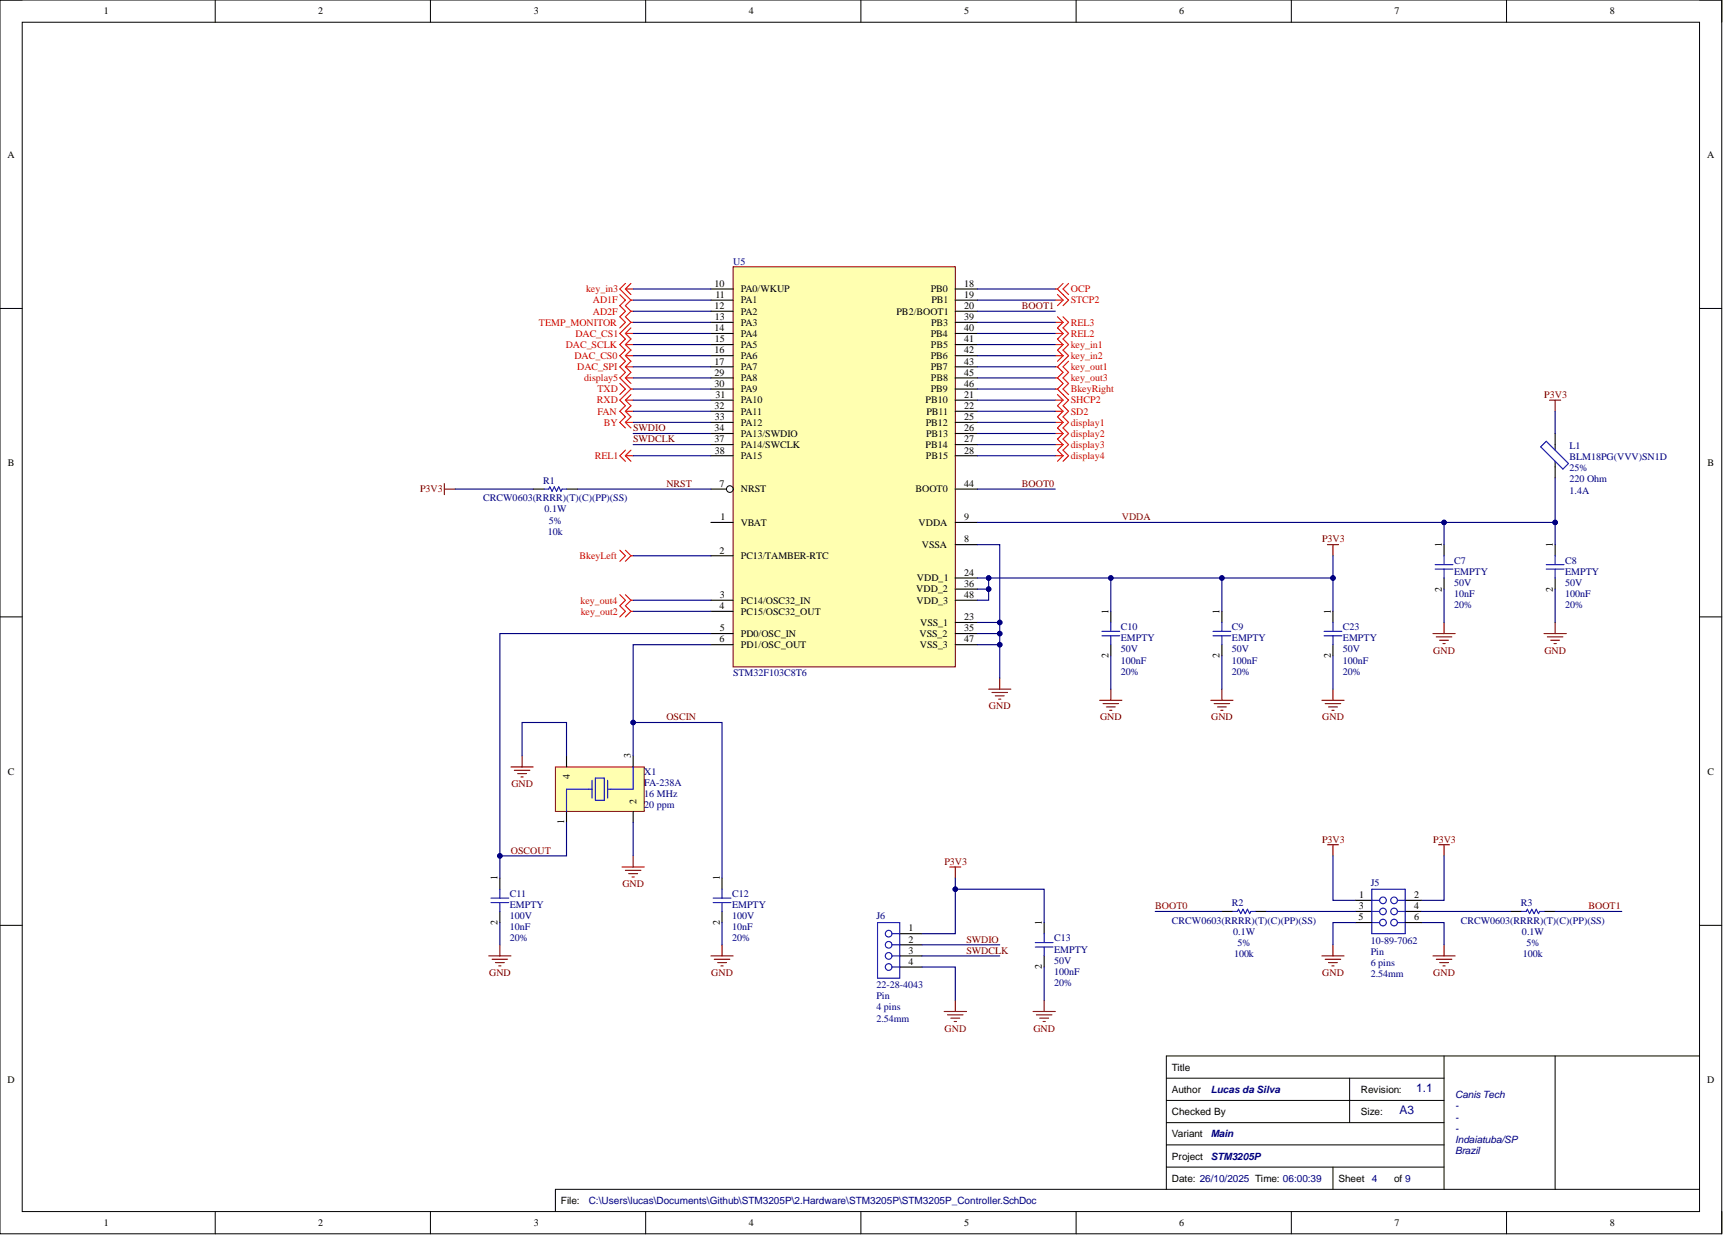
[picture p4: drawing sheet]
<svg xmlns="http://www.w3.org/2000/svg" width="393mm" height="282mm" viewBox="0 0 393 282" stroke-linecap="round" stroke-linejoin="round" font-family="sans-serif">
<g fill="none" stroke="#000" stroke-width=".23">
<path d="M0 0h393.1v281.6h-393.1zM0 0h5.1M5.1 5.1h382.9v271.4h-382.9zM49.1 0v5.1M98.3 0v5.1M147.4 0v5.1M196.5 0v5.1M245.7 0v5.1M294.8 0v5.1M343.9 0v5.1M388 0h5.1v5.1M0 70.4h5.1"/>
<path d="M388 70.4h5.1M0 140.8h5.1M388 140.8h5.1M0 211.2h5.1M388 211.2h5.1M266.3 246.1h63.4M266.3 251.2h63.4M266.3 256.2h63.4M308.1 246.1v10.1M329.7 241v30.4M355 241v30.4M388 241h-121.7v30.4"/>
<path d="M49.1 276.5v5.1M98.3 276.5v5.1M147.4 276.5v5.1M196.5 276.5v5.1M245.7 276.5v5.1M266.3 266.4h63.4M266.3 261.3h63.4M294.8 276.5v5.1M304.3 266.4v5M343.9 276.5v5.1M388 271.4h-261.2v5.1M393.1 276.5v5.1"/>
</g>
<path d="M167.4 60.9h50.7v91.3h-50.7z" fill-rule="evenodd" fill="#ffffb0"/>
<path d="M167.4 60.9h50.7v91.3h-50.7z" fill="none" stroke="#800000" stroke-width=".23"/>
<path d="M162.3 66h5.1M162.3 111.6h5.1" fill="none" stroke="#000" stroke-width=".25"/>
<circle cx="166.6" cy="111.6" r=".76" fill="#f8fcff"/>
<circle cx="166.6" cy="111.6" r=".76" fill="none" stroke="#000" stroke-width=".23"/>
<g fill="none" stroke="#000" stroke-width=".25">
<path d="M162.3 68.5h5.1M162.3 71h5.1M162.3 73.6h5.1M162.3 76.1h5.1M162.3 78.6h5.1M218.1 68.5h5.1M218.1 71h5.1M218.1 73.6h5.1M218.1 76.1h5.1M218.1 78.6h5.1M218.1 66h5.1M162.3 81.2h5.1"/>
<path d="M162.3 83.7h5.1M162.3 86.3h5.1M162.3 93.9h5.1M162.3 96.4h5.1M162.3 98.9h5.1M162.3 88.8h5.1M162.3 91.3h5.1M218.1 81.2h5.1M218.1 83.7h5.1M218.1 86.3h5.1M218.1 93.9h5.1M218.1 96.4h5.1"/>
<path d="M218.1 98.9h5.1M218.1 88.8h5.1M218.1 91.3h5.1M162.3 101.5h5.1M162.3 104h5.1M162.3 119.2h5.1M218.1 101.5h5.1M218.1 104h5.1M218.1 119.2h5.1M218.1 111.6h5.1M162.3 137h5.1M162.3 126.8h5.1"/>
<path d="M162.3 139.5h5.1M218.1 131.9h5.1M218.1 134.5h5.1M218.1 137h5.1M218.1 124.3h5.1M162.3 144.6h5.1M162.3 147.1h5.1M218.1 142.1h5.1M218.1 144.6h5.1M218.1 147.1h5.1"/>
</g>
<path d="M126.8 175h20.3v10.2h-20.3z" fill-rule="evenodd" fill="#ffffb0"/>
<path d="M126.8 175h20.3v10.2h-20.3z" fill="none" stroke="#800000" stroke-width=".23"/>
<g fill="none" stroke="#000" stroke-width=".25">
<path d="M355 98.9v3.8M121.7 111.6h2.6M129.3 111.6h2.6M355 105.3v3.8M253.6 139.5v2.6M278.9 139.5v2.6M304.3 139.5v2.6M329.7 124.3v2.5M329.7 131.9v2.6M355 124.3v2.5M355 131.9v2.6M253.6 147.1v2.6"/>
<path d="M278.9 147.1v2.6M304.3 147.1v2.6M129.3 172.5v2.5M144.5 172.5v2.5M129.3 185.2v2.5M144.5 185.2v2.5M114.1 200.4v2.6M114.1 208v2.6M164.8 200.4v2.6M164.8 208v2.6M205.4 215.6h5.1M205.4 213.1h5.1"/>
<path d="M205.4 218.2h5.1M238.4 210.6v2.5M238.4 218.2v2.5M278.9 208h2.6M286.6 208h2.5M309.4 208h3.8M309.4 205.5h3.8M309.4 210.6h3.8M320.8 208h3.8M320.8 205.5h3.8M320.8 210.6h3.8M344.9 208h2.5"/>
<path d="M352.5 208h2.5M205.4 220.7h5.1"/>
</g>
<g fill="none" stroke="#00f" stroke-width=".25">
<path d="M124.3 111.6h1l.2-.5 .5 1 .5-1 .5 1 .6-1 .5 1 .2-.5h1M353 100.7l5.1 5.1-1.3 1.3-5.1-5.1zM327.6 129.9h4.1M327.6 128.9h4.1M329.7 126.8v2.1M329.7 129.9v2M353 129.9h4.1M353 128.9h4.1M355 126.8v2.1M355 129.9v2M251.6 145.1h4M251.6 144.1h4"/>
<path d="M253.6 142.1v2M253.6 145.1v2M276.9 145.1h4.1M276.9 144.1h4.1M278.9 142.1v2M278.9 145.1v2M302.3 145.1h4M302.3 144.1h4M304.3 142.1v2M304.3 145.1v2M135.2 178.1v4.1M135.9 177.6h2.1v5.1h-2.1z"/>
<path d="M138.7 178.1v4.1M144.5 175v5.1h-5.8M135.2 180.1h-5.9v5.1M112.1 206h4M112.1 205h4M114.1 203v2M114.1 206v2M162.8 206h4.1M162.8 205h4.1M164.8 203v2M164.8 206v2M200.3 210.6h5.1v12.6h-5.1z"/>
<path d="M203.6 213.1h1.8M203.6 215.6h1.8M203.6 218.2h1.8M236.3 216.1h4.1M236.3 215.1h4.1M238.4 213.1v2M238.4 216.1v2.1M281.5 208h1l.3-.5 .5 1 .5-1 .5 1 .5-1 .5 1 .2-.5h1.1M313.2 208h1.8M313.2 205.5h1.8M313.2 203h7.6v10.1h-7.6zM313.2 210.6h1.8"/>
<path d="M319 208h1.8M319 205.5h1.8M319 210.6h1.8M347.4 208h1l.3-.5 .5 1 .5-1 .5 1 .5-1 .5 1 .3-.5h1M203.6 220.7h1.8"/>
<circle cx="202.9" cy="218.2" r=".76"/>
<circle cx="202.9" cy="213.1" r=".76"/>
<circle cx="202.9" cy="215.6" r=".76"/>
<circle cx="315.7" cy="208" r=".76"/>
<circle cx="315.7" cy="205.5" r=".76"/>
<circle cx="315.7" cy="210.6" r=".76"/>
<circle cx="318.3" cy="208" r=".76"/>
<circle cx="318.3" cy="205.5" r=".76"/>
<circle cx="318.3" cy="210.6" r=".76"/>
<circle cx="202.9" cy="220.7" r=".76"/>
</g>
<g fill="none" stroke="#800000" stroke-width=".25">
<path d="M353.8 91.3h2.5M355 91.3v2.6M101.4 110.4v2.5M101.4 111.6h2.6M303 124.3h2.6M304.3 124.3v2.5M225.7 157.3h5.1M226.5 158.1h3.5M227.2 158.8h2M228 159.6h.5M228.2 154.8v2.5M251.1 159.8h5"/>
<path d="M253.6 157.3v2.5M276.4 159.8h5.1M278.9 157.3v2.5M301.8 159.8h5M304.3 157.3v2.5M327.1 144.6h5.1M327.9 145.4h3.5M328.7 146.1h2M329.4 146.9h.5M329.7 142.1v2.5M352.5 144.6h5.1M353.2 145.4h3.6"/>
<path d="M354 146.1h2M354.8 146.9h.5M355 142.1v2.5M116.7 175h5M117.4 175.8h3.6M118.2 176.6h2M118.9 177.3h.5M119.2 172.5v2.5M251.8 160.6h3.6M252.6 161.3h2M253.3 162.1h.5M277.2 160.6h3.5"/>
<path d="M277.9 161.3h2.1M278.7 162.1h.5M302.5 160.6h3.6M303.3 161.3h2M304.1 162.1h.5M142 197.9h5.1M142.8 198.6h3.5M143.5 199.4h2.1M144.5 195.3v2.6M216.8 197.9h2.6M218.1 197.9v2.5M303 192.8h2.6"/>
<path d="M304.3 192.8v2.5M328.4 192.8h2.5M329.7 192.8v2.5M111.6 218.2h5.1M112.3 218.9h3.6M113.1 219.7h2M114.1 215.6v2.6M144.3 200.2h.5M162.3 218.2h5.1M163.1 218.9h3.5M163.8 219.7h2M164.8 215.6v2.6"/>
<path d="M301.8 218.2h5M302.5 218.9h3.6M303.3 219.7h2M304.3 215.6v2.6M327.1 218.2h5.1M327.9 218.9h3.5M328.7 219.7h2M329.7 215.6v2.6M113.9 220.5h.5M164.6 220.5h.5M215.6 230.9h5M216.3 231.6h3.6"/>
<path d="M217.1 232.4h2M217.8 233.1h.5M218.1 228.3v2.6M235.8 230.9h5.1M236.6 231.6h3.5M237.4 232.4h2M238.1 233.1h.5M238.4 228.3v2.6M304.1 220.5h.5M329.4 220.5h.5"/>
</g>
<g fill="none" stroke="#f00" stroke-width=".25">
<path d="M141.5 67.2l1.3 1.3-1.3 1.3 1.3 1.2-1.3 1.3 1.3 1.3-1.3 1.2M142.8 66h1.7M142.8 66l1.2 1.2M142.8 64.7l-1.3 1.3 2.5 2.5M142.8 78.6l1.2 1.3-1.2 1.3M142.8 76.1l1.2 1.3-1.2 1.2M142.8 78.6h1.7M142.8 76.1h1.7M144 73.6l-2.5 2.5 1.3 1.3-1.3 1.2 1.3 1.3-1.3 1.3 1.3 1.3-1.3 1.2 1.3 1.3-1.3 1.3 2.5 2.5M144 68.5h.5M144 64.7l-1.2 1.3M144 74.8l-1.2 1.3"/>
<path d="M144 68.5l-1.2 1.3 1.2 1.2M144 71l-1.2 1.3 1.2 1.3M144 71h.5M144 73.6h.5M240.9 66h.5M240.9 68.5h1.8M240.9 78.6h1.8M240.9 76.1h1.8M240.9 73.6h1.8M241.4 66l2.6 2.5-1.3 1.3M241.4 67.2l1.3 1.3M241.4 72.3l1.3 1.3"/>
<path d="M242.7 64.7l-1.3 1.3M242.7 68.5l-1.3 1.3M242.7 78.6l-1.3 1.3 1.3 1.3M242.7 72.3l1.3 1.3-1.3 1.2 1.3 1.3-1.3 1.3 1.3 1.2-1.3 1.3 1.3 1.3-2.6 2.5M242.7 76.1l-1.3 1.3 1.3 1.2M242.7 73.6l-1.3 1.2 1.3 1.3M244 64.7l-1.3 1.3 1.3 1.2M141.5 87.5l1.3 1.3-1.3 1.3M142.8 93.9l1.2 1.2-1.2 1.3M142.8 91.3l1.2 1.3-1.2 1.3M142.8 93.9h1.7M142.8 91.3h1.7"/>
<path d="M142.8 96.4h1.7M142.8 86.3l1.2 1.2M142.8 83.7l1.2 1.3-1.2 1.3M142.8 86.3h1.7M142.8 81.2h1.7M142.8 83.7h1.7M142.8 81.2l1.2 1.3-1.2 1.2M142.8 96.4l1.2 1.3M144 88.8l-2.5 2.5 1.3 1.3-1.3 1.3 1.3 1.2-1.3 1.3 1.3 1.3M144 88.8h.5M144 90.1l-1.2 1.2M240.9 93.9h1.8"/>
<path d="M240.9 88.8h.5M240.9 91.3h1.8M240.9 96.4h1.8M240.9 98.9h1.8M240.9 86.3h.5M240.9 81.2h1.8M240.9 83.7h.5M241.4 90.1l1.3 1.2M241.4 88.8l2.6 2.5-1.3 1.3 1.3 1.3-1.3 1.2 1.3 1.3-1.3 1.3 1.3 1.2-1.3 1.3 1.3 1.3-1.3 1.2 1.3 1.3-1.3 1.3M241.4 83.7l1.3 1.3-1.3 1.3M241.4 86.3l1.3 1.2-1.3 1.3M242.7 91.3l-1.3 1.3 1.3 1.3"/>
<path d="M242.7 93.9l-1.3 1.2 1.3 1.3M242.7 96.4l-1.3 1.3 1.3 1.2M242.7 98.9l-1.3 1.3 1.3 1.3M242.7 81.2l-1.3 1.3M244 82.5l-1.3 1.2 1.3 1.3-1.3 1.3 1.3 1.2-1.3 1.3 1.3 1.3M142.8 104h1.7M142.8 104l1.2 1.3M142.8 102.7l-1.3 1.3 1.3 1.3M144 102.7l-1.2 1.3M240.9 101.5h1.8M240.9 104h1.8M242.7 101.5l-1.3 1.2 1.3 1.3"/>
<path d="M242.7 104l-1.3 1.3M141.5 135.7l1.3 1.3-1.3 1.3 1.3 1.2-1.3 1.3M141.5 125.6l1.3 1.2-1.3 1.3M142.8 135.7l1.2 1.3M142.8 125.6l1.2 1.2M144 139.5l-1.2 1.3M144 137l-1.2 1.3 1.2 1.2M144 139.5h.5M144 137h.5M144 126.8l-1.2 1.3M144 126.8h.5"/>
</g>
<path d="M355 109.1v10.1" fill="none" stroke="#000080" stroke-width=".25"/>
<circle cx="355" cy="119.2" r=".51" fill="#000080"/>
<circle cx="355" cy="119.2" r=".51" fill="none" stroke="#000080" stroke-width=".23"/>
<path d="M104 111.6h17.7M162.3 144.6h-48.2v50.7h15.2v-7.6" fill="none" stroke="#000080" stroke-width=".25"/>
<circle cx="114.1" cy="195.3" r=".51" fill="#000080"/>
<circle cx="114.1" cy="195.3" r=".51" fill="none" stroke="#000080" stroke-width=".23"/>
<path d="M131.9 111.6h30.4M119.2 172.5v-7.6h10.1v7.6M144.5 164.9h20.3v35.5" fill="none" stroke="#000080" stroke-width=".25"/>
<circle cx="144.5" cy="164.9" r=".51" fill="#000080"/>
<circle cx="144.5" cy="164.9" r=".51" fill="none" stroke="#000080" stroke-width=".23"/>
<path d="M162.3 147.1h-17.8v25.4" fill="none" stroke="#000080" stroke-width=".25"/>
<circle cx="144.5" cy="164.9" r=".51" fill="#000080"/>
<circle cx="144.5" cy="164.9" r=".51" fill="none" stroke="#000080" stroke-width=".23"/>
<g fill="none" stroke="#000080" stroke-width=".25">
<path d="M144.5 78.6h17.8M144.5 76.1h17.8M144.5 73.6h17.8M144.5 71h17.8M144.5 68.5h17.8M144.5 66h17.8M144.5 98.9h17.8M144.5 93.9h17.8M144.5 91.3h17.8M144.5 88.8h17.8M144.5 86.3h17.8M144.5 83.7h17.8"/>
<path d="M144.5 81.2h17.8M144.5 101.5h17.8M144.5 139.5h17.8M144.5 137h17.8M144.5 126.8h17.8M210.5 218.2h17.7M210.5 215.6h17.7M238.4 210.6v-7.6h-20.3v10.1h-7.6M210.5 220.7h7.6v7.6"/>
</g>
<circle cx="218.1" cy="203" r=".51" fill="#000080"/>
<circle cx="218.1" cy="203" r=".51" fill="none" stroke="#000080" stroke-width=".23"/>
<path d="M223.2 147.1h5" fill="none" stroke="#000080" stroke-width=".25"/>
<circle cx="228.2" cy="147.1" r=".51" fill="#000080"/>
<circle cx="228.2" cy="147.1" r=".51" fill="none" stroke="#000080" stroke-width=".23"/>
<path d="M223.2 144.6h5" fill="none" stroke="#000080" stroke-width=".25"/>
<circle cx="228.2" cy="144.6" r=".51" fill="#000080"/>
<circle cx="228.2" cy="144.6" r=".51" fill="none" stroke="#000080" stroke-width=".23"/>
<path d="M223.2 142.1h5" fill="none" stroke="#000080" stroke-width=".25"/>
<circle cx="228.2" cy="142.1" r=".51" fill="#000080"/>
<circle cx="228.2" cy="142.1" r=".51" fill="none" stroke="#000080" stroke-width=".23"/>
<path d="M223.2 131.9h2.5v5.1h-2.5" fill="none" stroke="#000080" stroke-width=".25"/>
<circle cx="225.7" cy="134.5" r=".51" fill="#000080"/>
<circle cx="225.7" cy="134.5" r=".51" fill="none" stroke="#000080" stroke-width=".23"/>
<circle cx="225.7" cy="131.9" r=".51" fill="#000080"/>
<circle cx="225.7" cy="131.9" r=".51" fill="none" stroke="#000080" stroke-width=".23"/>
<path d="M223.2 134.5h2.5" fill="none" stroke="#000080" stroke-width=".25"/>
<circle cx="225.7" cy="134.5" r=".51" fill="#000080"/>
<circle cx="225.7" cy="134.5" r=".51" fill="none" stroke="#000080" stroke-width=".23"/>
<path d="M223.2 124.3h5v30.5" fill="none" stroke="#000080" stroke-width=".25"/>
<circle cx="228.2" cy="147.1" r=".51" fill="#000080"/>
<circle cx="228.2" cy="147.1" r=".51" fill="none" stroke="#000080" stroke-width=".23"/>
<circle cx="228.2" cy="144.6" r=".51" fill="#000080"/>
<circle cx="228.2" cy="144.6" r=".51" fill="none" stroke="#000080" stroke-width=".23"/>
<circle cx="228.2" cy="142.1" r=".51" fill="#000080"/>
<circle cx="228.2" cy="142.1" r=".51" fill="none" stroke="#000080" stroke-width=".23"/>
<path d="M223.2 119.2h131.8v5.1" fill="none" stroke="#000080" stroke-width=".25"/>
<circle cx="329.7" cy="119.2" r=".51" fill="#000080"/>
<circle cx="329.7" cy="119.2" r=".51" fill="none" stroke="#000080" stroke-width=".23"/>
<circle cx="355" cy="119.2" r=".51" fill="#000080"/>
<circle cx="355" cy="119.2" r=".51" fill="none" stroke="#000080" stroke-width=".23"/>
<g fill="none" stroke="#000080" stroke-width=".25">
<path d="M223.2 78.6h17.7M223.2 71h17.7M223.2 68.5h17.7M223.2 66h17.7M223.2 98.9h17.7M223.2 96.4h17.7M223.2 93.9h17.7M223.2 91.3h17.7M223.2 88.8h17.7M223.2 86.3h17.7M223.2 83.7h17.7M223.2 81.2h17.7"/>
<path d="M223.2 111.6h17.7M223.2 104h17.7M223.2 101.5h17.7M225.7 131.9h27.9"/>
</g>
<circle cx="225.7" cy="131.9" r=".51" fill="#000080"/>
<circle cx="225.7" cy="131.9" r=".51" fill="none" stroke="#000080" stroke-width=".23"/>
<circle cx="253.6" cy="131.9" r=".51" fill="#000080"/>
<circle cx="253.6" cy="131.9" r=".51" fill="none" stroke="#000080" stroke-width=".23"/>
<path d="M304.3 126.8v5.1h-50.7v7.6" fill="none" stroke="#000080" stroke-width=".25"/>
<circle cx="253.6" cy="131.9" r=".51" fill="#000080"/>
<circle cx="253.6" cy="131.9" r=".51" fill="none" stroke="#000080" stroke-width=".23"/>
<circle cx="278.9" cy="131.9" r=".51" fill="#000080"/>
<circle cx="278.9" cy="131.9" r=".51" fill="none" stroke="#000080" stroke-width=".23"/>
<circle cx="304.3" cy="131.9" r=".51" fill="#000080"/>
<circle cx="304.3" cy="131.9" r=".51" fill="none" stroke="#000080" stroke-width=".23"/>
<path d="M114.1 195.3v5.1M304.3 195.3v10.2h5.1M329.7 195.3v10.2h-5.1M114.1 210.6v5M263.7 208h15.2M289.1 208h20.3M309.4 210.6h-5.1v5M324.6 210.6h5.1v5M324.6 208h20.3M355 208h15.2" fill="none" stroke="#000080" stroke-width=".25"/>
<circle cx="114.1" cy="195.3" r=".51" fill="#000080"/>
<circle cx="114.1" cy="195.3" r=".51" fill="none" stroke="#000080" stroke-width=".23"/>
<path d="M144.5 187.7v7.6M164.8 210.6v5M218.1 200.4v2.6" fill="none" stroke="#000080" stroke-width=".25"/>
<circle cx="218.1" cy="203" r=".51" fill="#000080"/>
<circle cx="218.1" cy="203" r=".51" fill="none" stroke="#000080" stroke-width=".23"/>
<path d="M278.9 131.9v7.6M253.6 149.7v7.6M278.9 149.7v7.6M238.4 220.7v7.6" fill="none" stroke="#000080" stroke-width=".25"/>
<circle cx="278.9" cy="131.9" r=".51" fill="#000080"/>
<circle cx="278.9" cy="131.9" r=".51" fill="none" stroke="#000080" stroke-width=".23"/>
<path d="M304.3 131.9v7.6M304.3 149.7v7.6" fill="none" stroke="#000080" stroke-width=".25"/>
<circle cx="304.3" cy="131.9" r=".51" fill="#000080"/>
<circle cx="304.3" cy="131.9" r=".51" fill="none" stroke="#000080" stroke-width=".23"/>
<path d="M329.7 119.2v5.1M329.7 134.5v7.6" fill="none" stroke="#000080" stroke-width=".25"/>
<circle cx="329.7" cy="119.2" r=".51" fill="#000080"/>
<circle cx="329.7" cy="119.2" r=".51" fill="none" stroke="#000080" stroke-width=".23"/>
<path d="M223.2 76.1h17.7M223.2 73.6h17.7M144.5 96.4h17.8M355 93.9v5M144.5 104h17.8M355 134.5v7.6" fill="none" stroke="#000080" stroke-width=".25"/>
<g font-size="2.7" fill="#000080">
<text x="323.3" y="249.3">1.1</text>
<text x="319.5" y="254.4">A3</text>
</g>
<g font-size="2.3">
<text x="23.7" y="3.3">1</text>
<text x="72.7" y="3.3">2</text>
<text x="121.9" y="3.3">3</text>
<text x="170.9" y="3.3">4</text>
<text x="220.1" y="3.3">5</text>
<text x="269.2" y="3.3">6</text>
<text x="318.3" y="3.3">7</text>
<text x="367.5" y="3.3">8</text>
<text x="1.7" y="36">A</text>
<text x="389.7" y="36">A</text>
<text x="163.1" y="65.5">10</text>
<text x="220.1" y="65.5">18</text>
<text x="163.1" y="70.5">12</text>
<text x="163.3" y="68">11</text>
<text x="169.1" y="66.7">PA0/WKUP</text>
<text x="169.1" y="69.3">PA1</text>
<text x="169.1" y="71.8">PA2</text>
<text x="204.6" y="71.8">PB2/BOOT1</text>
<text x="212.5" y="66.7">PB0</text>
<text x="212.6" y="69.3">PB1</text>
<text x="220.1" y="68">19</text>
<text x="220.1" y="70.5">20</text>
<text x="163.1" y="75.6">14</text>
<text x="163.2" y="73.1">13</text>
<text x="169.1" y="74.3">PA3</text>
<text x="169.1" y="76.9">PA4</text>
<text x="212.5" y="76.9">PB4</text>
<text x="212.5" y="74.3">PB3</text>
<text x="220.1" y="73.1">39</text>
<text x="220.1" y="75.6">40</text>
<text x="163.1" y="80.7">16</text>
<text x="163.1" y="83.2">17</text>
<text x="163.2" y="78.1">15</text>
<text x="169.1" y="79.4">PA5</text>
<text x="169.1" y="81.9">PA6</text>
<text x="212.5" y="81.9">PB6</text>
<text x="212.5" y="79.4">PB5</text>
<text x="220.1" y="78.1">41</text>
<text x="220.1" y="80.7">42</text>
<text x="220.1" y="83.2">43</text>
<text x="163.1" y="85.7">29</text>
<text x="163.1" y="88.3">30</text>
<text x="169.1" y="84.5">PA7</text>
<text x="169.1" y="87">PA8</text>
<text x="169.1" y="89.6">PA9</text>
<text x="212.5" y="84.5">PB7</text>
<text x="212.5" y="89.6">PB9</text>
<text x="212.5" y="87">PB8</text>
<text x="220.1" y="85.7">45</text>
<text x="220.1" y="88.3">46</text>
<text x="163.1" y="93.4">32</text>
<text x="163.2" y="95.9">33</text>
<text x="163.3" y="90.8">31</text>
<text x="169.1" y="94.6">PA11</text>
<text x="169.1" y="92.1">PA10</text>
<text x="211.3" y="92.1">PB10</text>
<text x="211.5" y="94.6">PB11</text>
<text x="220.1" y="93.4">22</text>
<text x="220.1" y="95.9">25</text>
<text x="220.1" y="90.8">21</text>
<text x="163.1" y="98.4">34</text>
<text x="163.1" y="101">37</text>
<text x="169.1" y="97.2">PA12</text>
<text x="169.1" y="99.7">PA13/SWDIO</text>
<text x="211.3" y="97.2">PB12</text>
<text x="211.4" y="99.7">PB13</text>
<text x="220.1" y="98.4">26</text>
<text x="220.1" y="101">27</text>
<text x="1.8" y="106.4">B</text>
<text x="163.2" y="103.5">38</text>
<text x="169.1" y="102.2">PA14/SWCLK</text>
<text x="169.1" y="104.8">PA15</text>
<text x="211.3" y="102.2">PB14</text>
<text x="211.4" y="104.8">PB15</text>
<text x="220.1" y="103.5">28</text>
<text x="389.8" y="106.4">B</text>
<text x="164.3" y="111.1">7</text>
<text x="169.1" y="112.4">NRST</text>
<text x="209" y="112.4">BOOT0</text>
<text x="220.1" y="111.1">44</text>
<text x="164.5" y="118.7">1</text>
<text x="169.1" y="120">VBAT</text>
<text x="209.7" y="120">VDDA</text>
<text x="220.1" y="118.7">9</text>
<text x="210.5" y="125.1">VSSA</text>
<text x="220.1" y="123.8">8</text>
<text x="329.2" y="124.8" transform="rotate(-90 329.2 124.8)">1</text>
<text x="354.5" y="124.8" transform="rotate(-90 354.5 124.8)">1</text>
<text x="164.3" y="126.3">2</text>
<text x="169.1" y="127.6">PC13/TAMBER-RTC</text>
<text x="220.1" y="131.4">24</text>
<text x="164.4" y="136.5">3</text>
<text x="169.1" y="137.8">PC14/OSC32_IN</text>
<text x="209.2" y="135.2">VDD_2</text>
<text x="209.3" y="137.8">VDD_3</text>
<text x="209.3" y="132.7">VDD_1</text>
<text x="220.1" y="133.9">36</text>
<text x="220.1" y="136.5">48</text>
<text x="329.2" y="135" transform="rotate(-90 329.2 135)">2</text>
<text x="354.5" y="135" transform="rotate(-90 354.5 135)">2</text>
<text x="164.3" y="139">4</text>
<text x="169.1" y="140.3">PC15/OSC32_OUT</text>
<text x="210.1" y="142.8">VSS_1</text>
<text x="220.1" y="141.6">23</text>
<text x="253.1" y="140" transform="rotate(-90 253.1 140)">1</text>
<text x="278.4" y="140" transform="rotate(-90 278.4 140)">1</text>
<text x="303.8" y="140" transform="rotate(-90 303.8 140)">1</text>
<text x="164.3" y="146.6">6</text>
<text x="164.3" y="144.1">5</text>
<text x="169.1" y="145.4">PD0/OSC_IN</text>
<text x="169.1" y="147.9">PD1/OSC_OUT</text>
<text x="209.9" y="145.4">VSS_2</text>
<text x="210" y="147.9">VSS_3</text>
<text x="220.1" y="144.1">35</text>
<text x="220.1" y="146.6">47</text>
<text x="253.1" y="150.2" transform="rotate(-90 253.1 150.2)">2</text>
<text x="278.4" y="150.2" transform="rotate(-90 278.4 150.2)">2</text>
<text x="303.8" y="150.2" transform="rotate(-90 303.8 150.2)">2</text>
<text x="144" y="173" transform="rotate(-90 144 173)">3</text>
<text x="1.8" y="176.8">C</text>
<text x="130.1" y="177.9" transform="rotate(-90 130.1 177.9)">4</text>
<text x="389.8" y="176.8">C</text>
<text x="145.3" y="183.4" transform="rotate(-90 145.3 183.4)">2</text>
<text x="128.8" y="188.1" transform="rotate(-90 128.8 188.1)">1</text>
<text x="113.6" y="200.9" transform="rotate(-90 113.6 200.9)">1</text>
<text x="164.3" y="200.9" transform="rotate(-90 164.3 200.9)">1</text>
<text x="310.2" y="207.5">3</text>
<text x="310.3" y="205">1</text>
<text x="322.8" y="207.5">4</text>
<text x="322.8" y="205">2</text>
<text x="113.6" y="211.1" transform="rotate(-90 113.6 211.1)">2</text>
<text x="164.3" y="211.1" transform="rotate(-90 164.3 211.1)">2</text>
<text x="207.4" y="215.1">2</text>
<text x="207.4" y="212.6">1</text>
<text x="237.9" y="211.1" transform="rotate(-90 237.9 211.1)">1</text>
<text x="310.1" y="210.1">5</text>
<text x="322.8" y="210.1">6</text>
<text x="207.4" y="217.7">3</text>
<text x="207.4" y="220.2">4</text>
<text x="237.9" y="221.3" transform="rotate(-90 237.9 221.3)">2</text>
<text x="267.5" y="244.3">Title</text>
<text x="1.7" y="247.2">D</text>
<text x="267.5" y="249.4">Author</text>
<text x="310.6" y="249.4">Revision:</text>
<text x="389.7" y="247.2">D</text>
<text x="267.5" y="254.5">Checked By</text>
<text x="310.6" y="254.5">Size:</text>
<text x="267.5" y="259.6">Variant</text>
<text x="267.5" y="269.7">Date: 26/10/2025 Time: 06:00:39</text>
<text x="267.5" y="264.6">Project</text>
<text x="305.6" y="269.7">Sheet</text>
<text x="318.3" y="269.7">of 9</text>
<text x="128.1" y="274.8">File:</text>
<text x="23.7" y="279.8">1</text>
<text x="72.7" y="279.8">2</text>
<text x="121.9" y="279.8">3</text>
<text x="170.9" y="279.8">4</text>
<text x="220.1" y="279.8">5</text>
<text x="269.2" y="279.8">6</text>
<text x="318.3" y="279.8">7</text>
<text x="367.5" y="279.8">8</text>
</g>
<g font-size="2.3" fill="#000080">
<text x="167.4" y="60.4">U5</text>
<text x="358.3" y="105">BLM18PG(VVV)SN1D</text>
<text x="358.3" y="107.6">25%</text>
<text x="358.3" y="102.5">L1</text>
<text x="124" y="110.4">R1</text>
<text x="358.3" y="110.1">220 Ohm</text>
<text x="358.3" y="112.6">1.4A</text>
<text x="110.3" y="114.4">CRCW0603(RRRR)(T)(C)(PP)(SS)</text>
<text x="124.3" y="117">0.1W</text>
<text x="125.3" y="119.5">5%</text>
<text x="125.1" y="122">10k</text>
<text x="331.9" y="131.2">EMPTY</text>
<text x="331.9" y="128.6">C7</text>
<text x="357.3" y="131.2">EMPTY</text>
<text x="357.3" y="128.6">C8</text>
<text x="331.9" y="133.7">50V</text>
<text x="331.9" y="136.2">10nF</text>
<text x="357.3" y="133.7">50V</text>
<text x="357.3" y="136.2">100nF</text>
<text x="255.9" y="143.8">C10</text>
<text x="281.2" y="143.8">C9</text>
<text x="306.6" y="143.8">C23</text>
<text x="331.9" y="138.8">20%</text>
<text x="357.3" y="138.8">20%</text>
<text x="255.9" y="146.4">EMPTY</text>
<text x="255.9" y="148.9">50V</text>
<text x="281.2" y="146.4">EMPTY</text>
<text x="281.2" y="148.9">50V</text>
<text x="306.6" y="146.4">EMPTY</text>
<text x="306.6" y="148.9">50V</text>
<text x="167.4" y="154.2">STM32F103C8T6</text>
<text x="255.9" y="151.5">100nF</text>
<text x="255.9" y="154">20%</text>
<text x="281.2" y="151.5">100nF</text>
<text x="281.2" y="154">20%</text>
<text x="306.6" y="151.5">100nF</text>
<text x="306.6" y="154">20%</text>
<text x="147.1" y="179.4">FA-238A</text>
<text x="147.1" y="176.8">X1</text>
<text x="147.1" y="181.9">16 MHz</text>
<text x="147.1" y="184.4">20 ppm</text>
<text x="312.9" y="202.2">J5</text>
<text x="116.4" y="207.3">EMPTY</text>
<text x="116.4" y="209.8">100V</text>
<text x="116.4" y="204.7">C11</text>
<text x="167.1" y="207.3">EMPTY</text>
<text x="167.1" y="209.8">100V</text>
<text x="167.1" y="204.7">C12</text>
<text x="200.1" y="209.8">J6</text>
<text x="281.2" y="206.8">R2</text>
<text x="347.2" y="206.8">R3</text>
<text x="116.4" y="212.3">10nF</text>
<text x="116.4" y="214.9">20%</text>
<text x="167.1" y="212.3">10nF</text>
<text x="167.1" y="214.9">20%</text>
<text x="240.7" y="214.9">C13</text>
<text x="267.5" y="210.8">CRCW0603(RRRR)(T)(C)(PP)(SS)</text>
<text x="281.5" y="213.4">0.1W</text>
<text x="282.5" y="215.9">5%</text>
<text x="312.9" y="215.4">10-89-7062</text>
<text x="333.5" y="210.8">CRCW0603(RRRR)(T)(C)(PP)(SS)</text>
<text x="347.5" y="213.4">0.1W</text>
<text x="348.5" y="215.9">5%</text>
<text x="240.7" y="217.4">EMPTY</text>
<text x="240.7" y="219.9">50V</text>
<text x="281.7" y="218.4">100k</text>
<text x="312.9" y="217.9">Pin</text>
<text x="312.9" y="220.5">6 pins</text>
<text x="347.7" y="218.4">100k</text>
<text x="200.1" y="225.5">22-28-4043</text>
<text x="240.7" y="222.5">100nF</text>
<text x="240.7" y="225">20%</text>
<text x="312.9" y="223">2.54mm</text>
<text x="200.1" y="228.1">Pin</text>
<text x="200.1" y="230.6">4 pins</text>
<text x="200.1" y="233.1">2.54mm</text>
<text x="332.2" y="250.7">Canis Tech</text>
<text x="332.2" y="253.2">-</text>
<text x="332.2" y="255.8">-</text>
<text x="332.2" y="258.3">-</text>
<text x="332.2" y="260.8">Indaiatuba/SP</text>
<text x="332.2" y="263.4">Brazil</text>
<text x="313.2" y="269.7">4</text>
<text x="134.4" y="274.8">C:\Users\lucas\Documents\Github\STM3205P\2.Hardware\STM3205P\STM3205P_Controller.SchDoc</text>
</g>
<g font-size="2.3" fill="#f00">
<text x="133.8" y="66.7">key_in3</text>
<text x="135.4" y="69.3">AD1F</text>
<text x="135.4" y="71.8">AD2F</text>
<text x="244.5" y="66.7">OCP</text>
<text x="244.5" y="69.3">STCP2</text>
<text x="123" y="74.3">TEMP_MONITOR</text>
<text x="131.4" y="76.9">DAC_CS1</text>
<text x="244.5" y="74.3">REL3</text>
<text x="244.5" y="76.9">REL2</text>
<text x="129.2" y="79.4">DAC_SCLK</text>
<text x="131.1" y="81.9">DAC_CS0</text>
<text x="244.5" y="81.9">key_in2</text>
<text x="244.5" y="79.4">key_in1</text>
<text x="131.8" y="84.5">DAC_SPI</text>
<text x="133.4" y="87">display5</text>
<text x="136.4" y="89.6">TXD</text>
<text x="244.5" y="84.5">key_out1</text>
<text x="244.5" y="87">key_out3</text>
<text x="244.5" y="89.6">BkeyRight</text>
<text x="136.3" y="92.1">RXD</text>
<text x="136.4" y="94.6">FAN</text>
<text x="244.5" y="92.1">SHCP2</text>
<text x="244.5" y="94.6">SD2</text>
<text x="137.9" y="97.2">BY</text>
<text x="244.5" y="97.2">display1</text>
<text x="244.5" y="99.7">display2</text>
<text x="135.8" y="104.8">REL1</text>
<text x="244.5" y="102.2">display3</text>
<text x="244.5" y="104.8">display4</text>
<text x="132.3" y="127.6">BkeyLeft</text>
<text x="132.5" y="137.8">key_out4</text>
<text x="132.6" y="140.3">key_out2</text>
</g>
<g font-size="2.3" fill="#800000">
<text x="233.3" y="70.5">BOOT1</text>
<text x="352.5" y="90.8">P3V3</text>
<text x="144.5" y="98.4">SWDIO</text>
<text x="144.5" y="101">SWDCLK</text>
<text x="95.9" y="112.4">P3V3</text>
<text x="152.2" y="111.1">NRST</text>
<text x="233.3" y="111.1">BOOT0</text>
<text x="256.1" y="118.7">VDDA</text>
<text x="301.8" y="123.8">P3V3</text>
<text x="327.2" y="149.2">GND</text>
<text x="352.6" y="149.2">GND</text>
<text x="225.8" y="161.9">GND</text>
<text x="152.2" y="164.4">OSCIN</text>
<text x="251.1" y="164.4">GND</text>
<text x="276.5" y="164.4">GND</text>
<text x="301.9" y="164.4">GND</text>
<text x="116.7" y="179.6">GND</text>
<text x="116.7" y="194.8">OSCOUT</text>
<text x="215.6" y="197.4">P3V3</text>
<text x="301.8" y="192.3">P3V3</text>
<text x="327.2" y="192.3">P3V3</text>
<text x="142.1" y="202.4">GND</text>
<text x="263.7" y="207.5">BOOT0</text>
<text x="362.6" y="207.5">BOOT1</text>
<text x="220.6" y="215.1">SWDIO</text>
<text x="220.6" y="217.7">SWDCLK</text>
<text x="111.7" y="222.7">GND</text>
<text x="162.4" y="222.7">GND</text>
<text x="301.9" y="222.7">GND</text>
<text x="327.2" y="222.7">GND</text>
<text x="215.6" y="235.4">GND</text>
<text x="235.9" y="235.4">GND</text>
</g>
<g font-size="2.3" fill="#007">
<text x="276.4" y="249.4">Lucas da Silva</text>
<text x="276.4" y="259.6">Main</text>
<text x="276.4" y="264.6">STM3205P</text>
</g>
</svg>
